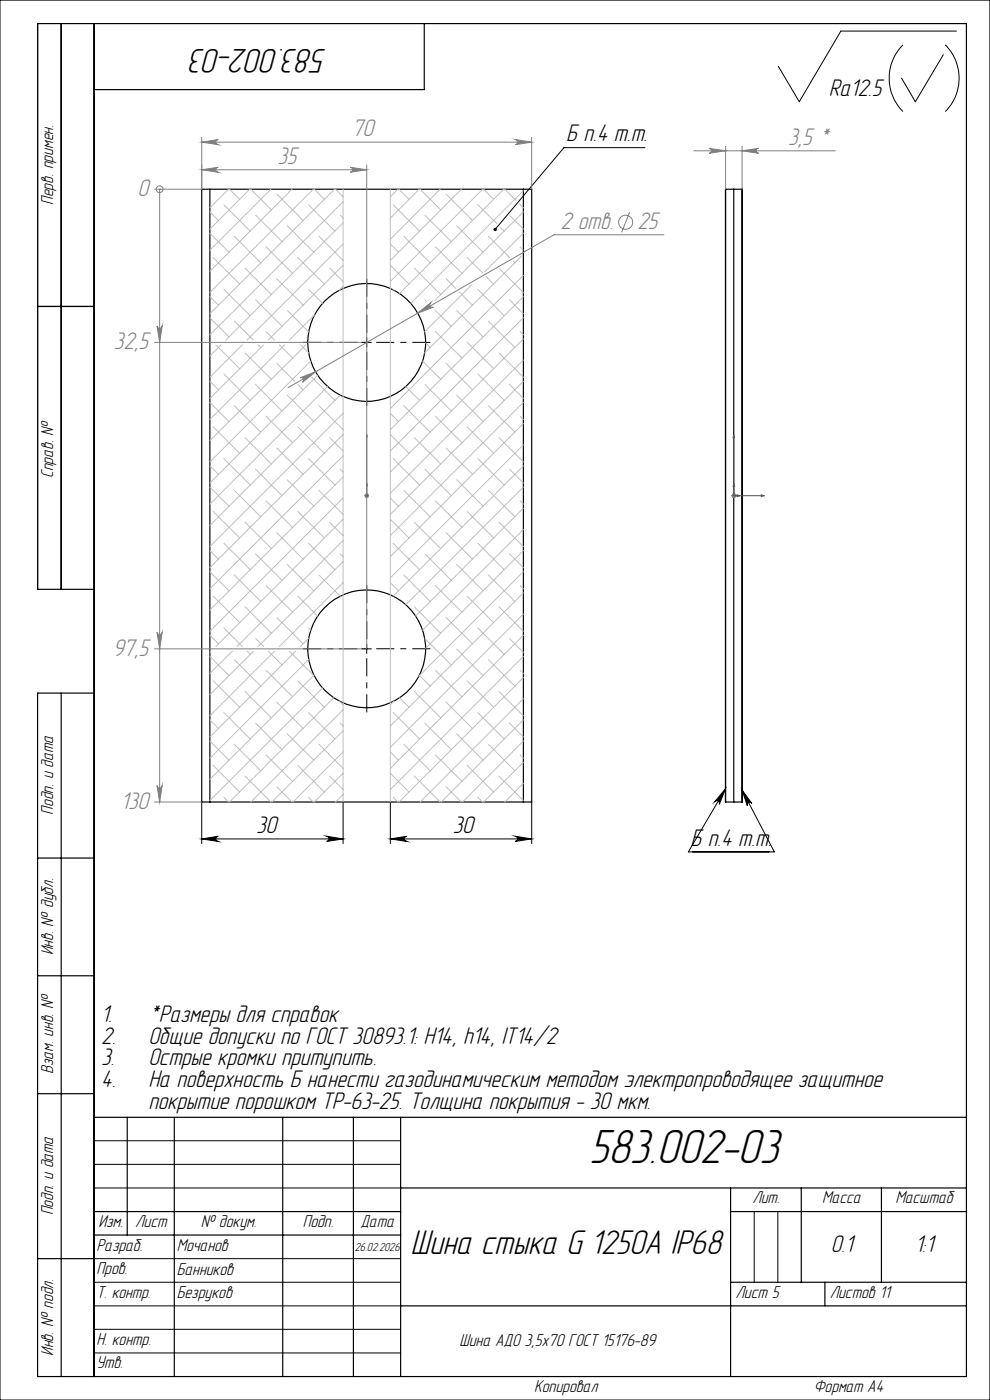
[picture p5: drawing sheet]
<svg xmlns="http://www.w3.org/2000/svg" width="210mm" height="297mm" viewBox="0 0 210 297" stroke-linecap="round" stroke-linejoin="round" font-family="sans-serif">
<g fill="none" stroke="#000" stroke-width=".25">
<path d="M13 5v120M20 5v287M90 5v14h-70M44.5 40.1h-1.7v130h1.7M44.5 40.1v130M44.5 40.1h66.5M111 40.1h1.8v130h-1.8M111 40.1v130M153.9 40.1h.1M153.9 40.1v130M153.9 40.1h1.7M155.6 40.1h1.8"/>
<path d="M155.6 40.1v130M157.4 40.1v130M8 65h12M20 125h-12v-120h197v287h-197v-145h12M13 147v145M44.5 170.1h66.5M153.9 170.1h.1M153.9 170.1h1.7M155.6 170.1h1.8M8 182h12M8 207h12M8 232h12"/>
<path d="M20 237h185M27 237v25M37 237v55M60 237v55M75 237v55M85 237v55M20 257h65M85 252h120M155 252v40M155 257h50M170 252v20M187 252v20"/>
<path d="M8 267h12M20 262h65M85 277h120M155 272h50M175 272v5"/>
<circle cx="77.8" cy="72.7" r="12.5"/>
<circle cx="77.8" cy="137.7" r="12.5"/>
</g>
<g fill="none" stroke="#808080" stroke-width=".21">
<path d="M42.8 36l3.5-.5a.53 .53 0 0 0-.5 .5 .53 .53 0 0 0 .5 .5zM42.8 30.2l3.5-.6a.55 .55 0 0 0-.5 .5 .55 .55 0 0 0 .5 .6zM42.8 29.1v11M42.8 36h35M42.8 30.2h70M74.3 35.5l3.5 .5-3.5 .5a.53 .53 0 0 0 .5-.5 .53 .53 0 0 0-.5-.5zM77.8 35v102.7M109.3 29.6l3.5 .6-3.5 .5a.55 .55 0 0 0 .5-.6 .55 .55 0 0 0-.5-.5zM112.8 29.1v11M147.2 32h30M150.4 31.5l3.5 .5-3.5 .5a.53 .53 0 0 0 .5-.5 .53 .53 0 0 0-.5-.5zM153.9 31v9.1"/>
<path d="M157.4 32l3.5-.5a.53 .53 0 0 0-.5 .5 .53 .53 0 0 0 .5 .5zM157.4 31v9.1M32.8 40.1h10M33.9 40.1h.1M33.9 40.1v130M133.6 45l-1.7 4.3M140.8 49.8h-23.3l-56.4 32.4M32.8 72.6h45M33.3 69.1a.55 .55 0 0 0 .5 .5 .55 .55 0 0 0 .6-.5l-.5 3.5zM88.6 66.4l2.8-2.2a.55 .55 0 0 0-.2 .7 .55 .55 0 0 0 .7 .3zM63.6 80.1l3.4-1.2-2.8 2.2a.55 .55 0 0 0 .2-.7 .55 .55 0 0 0-.8-.3zM77.3 105.2h1"/>
<path d="M77.4 104.8l.7 .7M78.1 104.8l-.7 .7M155.2 105.2h.9M155.3 104.8l.7 .7M155.6 104.6v1.1M156 104.8l-.7 .7M32.8 137.7h45M33.3 134.2a.55 .55 0 0 0 .5 .5 .55 .55 0 0 0 .6-.5l-.5 3.5zM32.8 170.1h10M33.3 166.6a.55 .55 0 0 0 .5 .5 .55 .55 0 0 0 .6-.5l-.5 3.5z"/>
<circle cx="33.9" cy="40.2" r=".72"/>
<circle cx="132.7" cy="47.1" r="1.48"/>
</g>
<g fill="none" stroke="#000" stroke-width=".21">
<path d="M0 0h210v297h-210zM191.5 9.5a10.1 10.1 0 0 0 0 14.2M200.1 11.6l-5.9 10-3-5M200.5 9.5a10 10 0 0 1 0 14.2M202.9 6.6h-24.5l-8.9 15-4.4-7.5M136.8 31.3h-17.2l-14.6 17.4M76.8 72.6h2M77.8 71.6v2.1M76.8 137.7h2M77.8 136.7v1.9M42.8 178l3.5-.6a.55 .55 0 0 0-.5 .6 .55 .55 0 0 0 .5 .5zM42.8 178h30"/>
<path d="M42.8 170.1v8.9M69.3 177.4l3.5 .6-3.5 .5a.55 .55 0 0 0 .5-.5 .55 .55 0 0 0-.5-.6zM72.8 170.1v8.9M82.8 178l3.5-.6a.55 .55 0 0 0-.5 .6 .55 .55 0 0 0 .5 .5zM82.8 170.1v8.9M82.8 178h30M109.3 177.4l3.5 .6-3.5 .5a.55 .55 0 0 0 .5-.5 .55 .55 0 0 0-.5-.6zM112.8 170.1v8.9M153.9 167.4l-1.3 3.2a.56 .56 0 0 0-.2-.7 .56 .56 0 0 0-.8 .2zM153.9 167.4l-7.9 13.3h18.3l-6.9-13.1M157.4 167.6l2.1 2.9a.54 .54 0 0 0-.7-.3 .54 .54 0 0 0-.3 .8zM20 242h65"/>
<path d="M20 247h65M20 252h65M160 257v15M165 257v15M20 267h65M20 272h65M20 277h65M20 282h65M20 287h65"/>
</g>
<path d="M77.8 92.2v.6v-.6M77.8 92.2v13M155.6 92.2l.2 .6h-.3zM155.6 92.2v13h6.5M77.8 105v.3zM77.8 102.5v.7v-.7M77.8 105.2h.1M155.6 102.5l.2 .7h-.3zM156.3 105l.7 .2-.7 .1zM161.5 105l.6 .2-.6 .1z" fill="none" stroke="#00f" stroke-width=".21"/>
<path d="M75.8 72.6h-11.5M77.8 70.6v-11.5M77.8 74.6v11.5M79.8 72.6h11.5M75.8 137.6h-11.5M77.8 135.6v-11.5M77.8 139.6v11.5M79.8 137.6h11.5" fill="none" stroke="#000" stroke-width=".21" stroke-dasharray="15.2 1.3 1.3 1.3" stroke-dashoffset="11.4" stroke-linecap="butt"/>
<g fill="none" stroke="#c0c0c0" stroke-width=".21">
<path d="M44.5 49.5l4.1 4M44.5 44.9l1.9 1.9M45.2 54.6l5.6 5.7M47.5 43.4l5.6 5.6M48.5 40.1l-4 4M48.7 40.1l2.1 2.2M49.7 50.1l5.6 5.7M52 56.9l5.6 5.6M53 40.1l-8.5 8.5M53.2 40.1l4.4 4.4M54.2 45.6l5.6 5.7M56.4 52.4l5.7 5.6"/>
<path d="M57.5 40.1l-13 13M58.7 59.1l5.6 5.6M58.7 41.2l5.6 5.6M60.9 47.9l5.7 5.6M61.9 40.1l-17.4 17.5M63.2 54.6l5.6 5.7M65.4 43.4l5.6 5.6M66.5 40.1l-22 22M66.7 40.1l2.1 2.2M67.7 50.1l5.1 5.1M69.9 56.9l2.9 2.8M70.9 40.1l-26.4 26.5"/>
<path d="M71.2 40.1l1.6 1.7M72.2 45.6l.6 .7M72.8 40.1v130M72.8 42.8l-28.3 28.2M72.8 47.3l-24.9 24.8M72.8 51.8l-20.4 20.3M72.8 56.3l-15.9 15.8M82.8 40.1v130M82.8 51.8l1.7 1.7M82.8 56.3l3.9 4M83.4 43.4l5.6 5.6M84.4 40.1l-1.6 1.7"/>
<path d="M84.6 40.1l2.1 2.2M85.7 50.1l5.6 5.7M87.9 56.9l5.6 5.6M88.9 40.1l-6.1 6.2M89.1 40.1l4.4 4.4M90.1 45.6l5.6 5.7M92.4 52.4l5.6 5.6M93.4 40.1l-10.6 10.7M94.6 59.1l2.1 2.1M94.6 41.2l5.6 5.6M96.9 47.9l5.6 5.6M97.9 40.1l-15.1 15.1"/>
<path d="M99.1 54.6l3.3 3.3M101.4 43.4l4 4M102.4 40.1l-19.6 19.6M102.6 40.1l2.1 2.2M103.1 58.7l1.6 1.6M103.6 50.1l4.5 4.5M106 57l5 5.1M106.1 48.2l.9 .8M106.9 40.1l-22.2 22.2M107.1 40.1l2.4 2.4M108.1 45.7l2.9 2.9M108.8 55.4l.4 .4"/>
<path d="M110.2 43.2l.8 .9M110.3 52.4l.6 .6M110.6 54.4l-20.5 20.5M111 40.5l-23.9 23.8M111 44.9l-18.7 18.8M111 49.5l-8.2 8.2M111 58.4l-28.2 28.3M44.5 67.4l4.1 4.1M44.5 62.9l1.9 1.8M45.8 73.2l5 5M46.9 73.2l-2.4 2.3M47.5 79.3l5.6 5.6"/>
<path d="M47.5 61.4l5.6 5.6M49.7 68.1l4.1 4M51.4 73.2l-6.9 6.8M52 74.9l5.6 5.6M54.2 63.6l5.6 5.6M54.8 73.2l.5 .5M55.9 73.2l-11.4 11.3M56.4 70.3l1.8 1.8M58.7 77.1l3.8 3.8M59.3 73.2l2.8 2.7M60.4 73.2l-15.9 15.8M60.9 65.9l4.6 4.5"/>
<path d="M63.7 73.2l1.8 1.7M64.9 73.2l-20.4 20.3M65.4 61.4l3 2.9M65.9 76.6l-21.4 21.4M66.1 80l4.9 4.9M66.7 66.8l-5.3 5.3M67.4 79.6l-22.9 22.9M72.8 60.7l-.9 .9M83.4 61.4l.2 .2M89.6 76.6l3.9 3.9M90.1 63.6l.3 .3M90.3 72.7l1 1"/>
<path d="M92.3 65.8l3.4 3.4M92.4 70.3l5.6 5.6M94.6 77.1l5.6 5.6M96.9 65.9l5.6 5.6M97.4 61.9l2.8 2.8M99.1 72.6l5.6 5.6M100 60.4l-9.9 10M101.4 79.3l5.6 5.6M101.4 61.4l5.6 5.6M103.6 68.1l5.6 5.6M105.8 74.9l5.2 5.1M108.1 63.6l2.9 3"/>
<path d="M110.3 70.3l.7 .7M111 67.4l-28.2 28.3M111 71.9l-28.2 28.3M111 76.4l-28.2 28.2M111 62.9l-28.2 28.3M44.5 98.8l1.9 1.8M44.5 85.4l4.1 4M44.5 80.9l1.9 1.8M45.2 90.6l5.6 5.6M47.5 97.3l5.6 5.6M49.7 86.1l5.6 5.6M52 92.8l5.6 5.6"/>
<path d="M54.2 99.6l5.6 5.6M54.2 81.6l5.6 5.6M56.4 88.3l5.7 5.6M58.7 95l5.6 5.6M60.9 83.8l5.7 5.6M63.2 90.6l5.6 5.6M63.2 81.6l1.1 1.1M65.4 97.3l5.6 5.6M67.7 86.1l5.1 5.1M69.5 82l-25 25M69.9 92.8l2.9 2.9M72.2 83.8l-27.7 27.7"/>
<path d="M72.2 99.6l.6 .6M72.8 87.7l-28.3 28.3M72.8 92.2l-28.3 28.2M72.8 96.7l-28.3 28.2M82.8 92.2l3.9 4M82.8 87.7l1.7 1.7M83.4 97.3l5.6 5.6M85.7 86.1l5.6 5.6M86.1 82l2.9 2.9M87.9 92.8l5.6 5.6M90.1 99.6l5.6 5.6M90.1 81.6l5.6 5.6"/>
<path d="M92.4 88.3l5.6 5.6M94.6 95l5.6 5.6M96.9 83.8l5.6 5.6M99.1 90.6l5.6 5.6M101.4 97.3l5.6 5.6M103.6 86.1l5.6 5.6M105.8 92.8l5.2 5.2M108.1 99.6l2.9 2.9M108.1 81.6l2.9 2.9M110.3 88.3l.7 .7M111 80.9l-28.2 28.2M111 85.4l-28.2 28.2"/>
<path d="M111 98.8l-27.6 27.7M111 89.8l-28.2 28.3M111 94.4l-28.2 28.2M44.5 116.8l1.9 1.8M44.5 103.3l4.1 4.1M45.2 108.5l5.6 5.6M47.5 115.2l5.6 5.7M49.7 104l5.6 5.6M52 110.8l5.6 5.6M54.2 117.5l5.6 5.6M56.4 106.3l5.7 5.6M58.7 113l5.6 5.6"/>
<path d="M60.9 119.7l5.7 5.6M60.9 101.8l5.7 5.6M63.2 108.5l5.6 5.6M65.4 115.2l5.6 5.7M67.7 104l5.1 5.1M69.9 110.8l2.9 2.8M72.2 117.5l.6 .6M72.8 101.2l-28.3 28.2M72.8 105.7l-28.3 28.2M72.8 110.1l-27 27.1M72.8 114.6l-22.5 22.6M72.8 119.1l-18 18.1"/>
<path d="M82.8 105.7l1.7 1.7M82.8 110.1l3.9 4M83.4 115.2l5.6 5.7M85.7 104l5.6 5.6M87.9 110.8l5.6 5.6M90.1 117.5l5.6 5.6M92.4 106.3l5.6 5.6M94.6 113l5.6 5.6M96.9 119.7l5.6 5.6M96.9 101.8l5.6 5.6M99.1 108.5l5.6 5.6M101.4 115.2l5.6 5.7"/>
<path d="M103.6 104l5.6 5.6M105.8 110.8l5.2 5.2M108.1 117.5l2.9 2.9M110.3 106.3l.7 .7M111 103.3l-24.9 25M111 107.8l-22.8 22.9M111 112.3l-21.4 21.4M111 116.8l-20.7 20.7M44.5 139.2l4.1 4.1M44.5 134.8l1.9 1.8M44.5 121.3l4.1 4M44.8 138.1l-.3 .3"/>
<path d="M45.2 126.5l5.6 5.6M47.5 133.2l3.9 4M49.3 138.1l-4.8 4.8M49.7 139.9l5.6 5.7M49.7 122l5.6 5.6M52 128.7l5.6 5.6M52.4 138.1l.7 .7M53.8 138.1l-9.3 9.3M54.2 135.5l1.7 1.7M56.4 124.2l5.7 5.7M56.9 138.1l2.9 3M58.2 138.1l-13.7 13.8"/>
<path d="M58.7 131l5.6 5.6M61.4 138.1l5.2 5.2M62.7 138.1l-18.2 18.2M63.2 126.5l4.2 4.2M65.4 133.2l.5 .5M65.5 135.4l-1.8 1.8M65.5 139.9l-21 21M67.7 122l4.5 4.5M72.8 123.6l-13.5 13.6M82.8 123.6l1.7 1.7M85.7 122l5.6 5.6M87.9 128.7l5.6 5.6"/>
<path d="M90.1 135.5l5.6 5.6M92.4 124.2l5.6 5.7M94.6 131l5.6 5.6M96.9 137.7l5.6 5.6M99.1 126.5l5.6 5.6M101.4 133.2l5.6 5.6M103.6 139.9l5.6 5.7M103.6 122l5.6 5.6M105.8 128.7l5.2 5.2M108.1 135.5l2.9 2.9M110.3 124.2l.7 .7M111 121.3l-22.2 22.2"/>
<path d="M111 125.8l-28.2 28.2M111 130.3l-28.2 28.2M111 134.8l-28.2 28.2M111 139.2l-28.2 28.3M44.5 157.2l4.1 4.1M44.5 152.7l1.9 1.8M45.2 144.4l5.6 5.6M47.5 151.2l5.6 5.6M49.7 157.9l5.6 5.6M52 146.7l5.6 5.6M54.2 153.4l5.6 5.6M56.4 142.2l5.7 5.6"/>
<path d="M58.7 148.9l5.6 5.6M60.9 155.7l5.7 5.6M63.2 144.4l5.6 5.6M65.4 151.2l5.6 5.6M66.6 143.3l-22.1 22M67.7 157.9l5.1 5.1M68.4 145.9l-23.9 23.9M70.8 148l-22.1 22.1M71.9 148.7l.9 .8M72.2 153.4l.6 .6M72.8 150.6l-19.6 19.5M72.8 155l-15.1 15.1"/>
<path d="M72.8 159.5l-10.6 10.6M82.8 159.5l1.7 1.8M83.4 151.2l5.6 5.6M83.6 148.7l-.8 .8M84.7 148l2 2M85.7 157.9l5.6 5.6M87.9 146.7l5.6 5.6M88.9 143.3l2.4 2.3M90.1 153.4l5.6 5.6M92.4 142.2l5.6 5.6M94.6 148.9l5.6 5.6M96.9 155.7l5.6 5.6"/>
<path d="M99.1 144.4l5.6 5.6M101.4 151.2l5.6 5.6M103.6 157.9l5.6 5.6M105.8 146.7l5.2 5.2M108.1 153.4l2.9 2.9M110.3 142.2l.7 .7M111 143.8l-26.4 26.3M111 148.2l-21.9 21.9M111 152.7l-17.4 17.4M111 157.2l-12.9 12.9M45.2 162.4l5.6 5.6M47.5 169.1l1 1"/>
<path d="M52 164.6l5.5 5.5M56.4 160.2l5.7 5.6M58.7 166.9l3.2 3.2M63.2 162.4l5.6 5.6M65.4 169.1l1.1 1M69.9 164.6l2.9 2.9M72.8 164l-6.1 6.1M72.8 168.5l-1.6 1.6M82.8 164l3.9 4M83.4 169.1l1 1M87.9 164.6l5.5 5.5M92.4 160.2l5.6 5.6"/>
<path d="M94.6 166.9l3.3 3.2M99.1 162.4l5.6 5.6M101.4 169.1l1 1M105.8 164.6l5.2 5.2M110.3 160.2l.7 .7M111 161.7l-8.4 8.4M111 166.2l-3.9 3.9"/>
</g>
<g fill="#000">
<path d="M69.3 177.4l3.5 .6-3.5 .5a.55 .55 0 0 0 .5-.5 .55 .55 0 0 0-.5-.6zM42.8 178l3.5-.6a.55 .55 0 0 0-.5 .6 .55 .55 0 0 0 .5 .5z"/>
<path d="M82.8 178l3.5-.6a.55 .55 0 0 0-.5 .6 .55 .55 0 0 0 .5 .5zM109.3 177.4l3.5 .6-3.5 .5a.55 .55 0 0 0 .5-.5 .55 .55 0 0 0-.5-.6z"/>
</g>
<path d="M33.3 69.1a.55 .55 0 0 0 .5 .5 .55 .55 0 0 0 .6-.5l-.5 3.5zM33.3 134.2a.55 .55 0 0 0 .5 .5 .55 .55 0 0 0 .6-.5l-.5 3.5zM33.3 166.6a.55 .55 0 0 0 .5 .5 .55 .55 0 0 0 .6-.5l-.5 3.5z" fill="#808080"/>
<g fill="#00f">
<path d="M77.8 105v.3zM77.8 92.2v.6z"/>
<path d="M161.5 105l.6 .2-.6 .1zM155.6 92.2l.2 .6h-.3zM156.3 105l.7 .2-.7 .1zM155.6 102.5l.2 .7h-.3z"/>
<path d="M77.8 105v.3zM77.8 102.5v.7z"/>
</g>
<path d="M104.8 48.4a.36 .36 0 0 0 0 .6l.2-.3-.2 .3a.36 .36 0 0 0 .6-.3 .36 .36 0 0 0-.6-.3zM157.4 167.6l2.1 2.9a.54 .54 0 0 0-.7-.3 .54 .54 0 0 0-.3 .8zM153.9 167.4l-1.3 3.2a.56 .56 0 0 0-.2-.7 .56 .56 0 0 0-.8 .2z" fill="#000"/>
<g fill="#808080">
<path d="M74.3 35.5l3.5 .5-3.5 .5a.53 .53 0 0 0 .5-.5 .53 .53 0 0 0-.5-.5zM42.8 36l3.5-.5a.53 .53 0 0 0-.5 .5 .53 .53 0 0 0 .5 .5z"/>
<path d="M42.8 30.2l3.5-.6a.55 .55 0 0 0-.5 .5 .55 .55 0 0 0 .5 .6zM109.3 29.6l3.5 .6-3.5 .5a.55 .55 0 0 0 .5-.6 .55 .55 0 0 0-.5-.5zM63.6 80.1a.55 .55 0 0 1 .8 .3 .55 .55 0 0 1-.2 .7l2.8-2.2zM88.6 66.4l3.3-1.2a.56 .56 0 0 1-.7-.3 .56 .56 0 0 1 .2-.7zM150.4 31.5l3.5 .5-3.5 .5a.53 .53 0 0 0 .5-.5 .53 .53 0 0 0-.5-.5zM157.4 32l3.5-.5a.53 .53 0 0 0-.5 .5 .53 .53 0 0 0 .5 .5z"/>
</g>
<text font-size="10.5" x="124.9" y="246.7">583.002-03</text>
<g font-size="7.5">
<text x="69.3" y="10.5" transform="rotate(-180 69.3 10.5)">583.002-03</text>
<text x="87.1" y="266.1">Шина стыка G 1250A IP68</text>
</g>
<g font-size="5.3">
<text x="175.8" y="20.3">Ra12.5</text>
<text x="120.1" y="30">Б п.4 т.т.</text>
<text x="54.3" y="176.7">30</text>
<text x="96" y="176.7">30</text>
<text x="146.5" y="179.4">Б п.4 т.т.</text>
<text x="21.5" y="221.4">2.</text>
<text x="21.5" y="216.8">1.</text>
<text x="31.5" y="221.4">Общие допуски по ГОСТ 30893.1: H14, h14, IT14/2</text>
<text x="31.5" y="216.8">*Размеры для справок</text>
<text x="21.5" y="226">3.</text>
<text x="31.5" y="226">Острые кромки притупить.</text>
<text x="21.5" y="230.6">4.</text>
<text x="31.5" y="230.6">На поверхность Б нанести газодинамическим методом электропроводящее защитное</text>
<text x="31.5" y="235.3">покрытие порошком ТР-63-25. Толщина покрытия - 30 мкм.</text>
<text x="176.2" y="265.6">0.1</text>
<text x="194.2" y="265.6">1:1</text>
</g>
<g font-size="5.3" fill="#808080">
<text x="74.7" y="28.9">70</text>
<text x="58.8" y="34.8">35</text>
<text x="167.2" y="30.7">3,5 *</text>
<text x="29.1" y="41.6">0</text>
<text x="118.9" y="48.6">2 отв.</text>
<text x="135.2" y="48.6">25</text>
<text x="24.2" y="74.1">32,5</text>
<text x="23.9" y="139.1">97,5</text>
<text x="25.7" y="171.6">130</text>
</g>
<g font-size="3.8">
<text x="11.3" y="43.5" transform="rotate(-90 11.3 43.5)">Перв. примен.</text>
<text x="11.3" y="101.4" transform="rotate(-90 11.3 101.4)">Справ. №</text>
<text x="11.3" y="172.8" transform="rotate(-90 11.3 172.8)">Подп. и дата</text>
<text x="11.3" y="202.7" transform="rotate(-90 11.3 202.7)">Инв. № дубл.</text>
<text x="11.3" y="227.8" transform="rotate(-90 11.3 227.8)">Взам. инв. №</text>
<text x="11.3" y="257.8" transform="rotate(-90 11.3 257.8)">Подп. и дата</text>
<text x="159.6" y="255.3">Лит.</text>
<text x="174.4" y="255.3">Масса</text>
<text x="189.9" y="255.3">Масштаб</text>
<text x="20.9" y="260.3">Изм.</text>
<text x="28.7" y="260.3">Лист</text>
<text x="42.6" y="260.3">№ докум.</text>
<text x="64.2" y="260.3">Подп.</text>
<text x="76.5" y="260.3">Дата</text>
<text x="20.5" y="265.3">Разраб.</text>
<text x="37.5" y="265.3">Мочанов</text>
<text x="20.5" y="275.3">Т. контр.</text>
<text x="20.5" y="270.3">Пров.</text>
<text x="37.5" y="270.4">Банников</text>
<text x="37.5" y="275.4">Безруков</text>
<text x="156" y="275.3">Лист 5</text>
<text x="176" y="275.3">Листов 11</text>
<text x="11.3" y="287.7" transform="rotate(-90 11.3 287.7)">Инв. № подл.</text>
<text x="20.5" y="285.3">Н. контр.</text>
<text x="97.5" y="285.5">Шина АДО 3,5х70 ГОСТ 15176-89</text>
<text x="20.5" y="290.3">Утв.</text>
<text x="113.3" y="295.3">Копировал</text>
<text x="172.6" y="295.3">Формат А4</text>
</g>
<text font-size="2.6" x="75.3" y="265.4">26.02.2026</text>
</svg>
